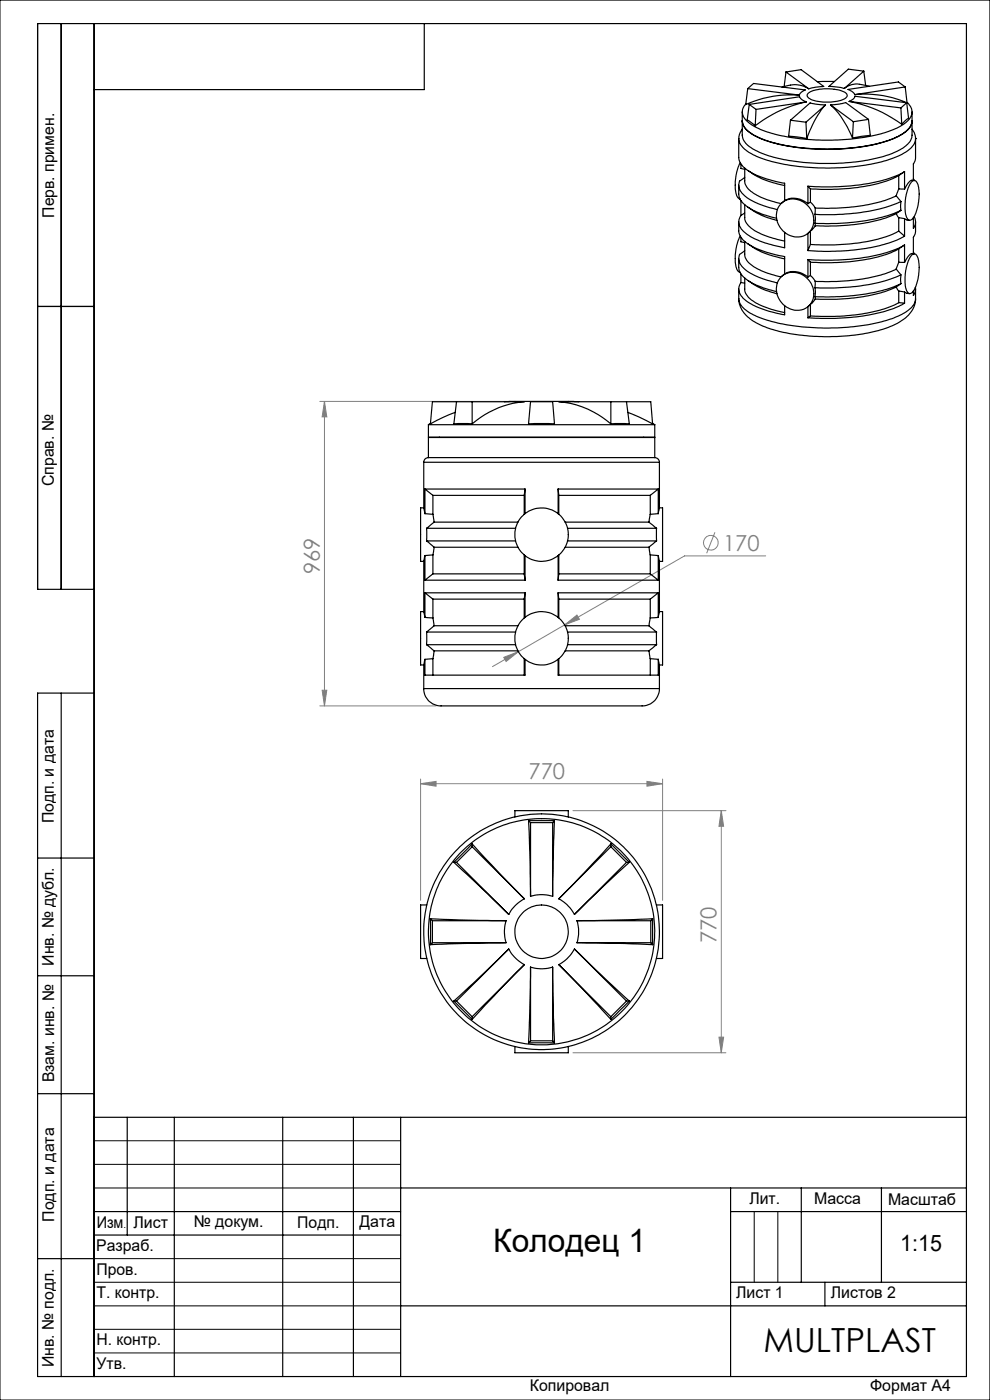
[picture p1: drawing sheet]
<svg xmlns="http://www.w3.org/2000/svg" width="210mm" height="297mm" viewBox="0 0 210 297" stroke-linecap="round" stroke-linejoin="round" font-family="sans-serif">
<g fill="none" stroke="#808080" stroke-width=".21">
<path d="M67.8 85.2h40.4M68.8 85.2v64.6M68.8 85.2l.5 3.2h-1zM151.7 112.9l-1.8 4.5M162.4 117.9h-17.2l-25.4 14.7M106.9 139.4l3.1-1.1-2.6 2zM110 138.3l-5.5 3.1M119.8 132.6l2.6-2.1 .5 .9zM119.8 132.6l-9.8 5.7M67.8 149.8h24.7M68.3 146.4h1l-.5 3.4zM89.2 166.3l3.3-.5v1z"/>
<path d="M89.2 165.3v25.7M89.2 166.3h51.3M121.5 172h32.5M137.2 165.8l3.3 .5-3.3 .5zM140.5 165.3v25.7M153 172v51.3M153 172l.5 3.3h-1zM121.5 223.3h32.5M152.5 220h1l-.5 3.3z"/>
<circle cx="150.8" cy="115.1" r="1.55"/>
</g>
<path d="M0 0h210v297h-210zM20 242h65M20 247h65M20 252h65M160 257v15M165 257v15M20 267h65M20 272h65M20 277h65M20 282h65M20 287h65" fill="none" stroke="#000" stroke-width=".21"/>
<g fill="none" stroke="#000" stroke-width=".25">
<path d="M13 5v120M20 5v287M90 5v14h-70M8 65h12M20 125h-12v-120h197v287h-197v-145h12M13 147v145M8 182h12M8 207h12M8 232h12M20 237h185M27 237v25M37 237v55"/>
<path d="M60 237v55M75 237v55M85 237v55M20 257h65M85 252h120M155 252v40M155 257h50M170 252v20M187 252v20M8 267h12M20 262h65M85 277h120"/>
<path d="M155 272h50M175 272v5"/>
</g>
<g fill="#808080">
<path d="M137.2 165.8l3.3 .5-3.3 .5zM89.2 166.3l3.3-.5v1z"/>
<path d="M106.9 139.4l.5 .9 2.6-2zM119.8 132.6l3.1-1.2-.5-.9z"/>
<path d="M68.3 146.4h1l-.5 3.4zM68.8 85.2l.5 3.2h-1z"/>
<path d="M153 172l.5 3.3h-1zM152.5 220h1l-.5 3.3z"/>
</g>
<g fill="none" stroke="#000" stroke-width=".25">
<path d="M158.6 18.8l-.4 3.4a23.4 23.4 0 0 1 11.4-2M158.6 18.8l1.2-1.1 11 1.4-.8 .4-.4 .7M158.6 18.8l11 1.4M165.9 18.5a6.1 6.1 0 0 1 5.7 .3M166.7 15.3l3.2-.5 4.8 3.5-1.8 .2-1.3 .3M166.7 15.3l4.9 3.5M166.7 15.3l-.4 3M171.3 19.9a6.7 6.7 0 0 1 4.9-1 4.8 4.8 0 0 1 3.4 1.1l.1 .3a2.33 2.33 0 0 1-2.1 1.2 9.4 9.4 0 0 1-6-.7l-.2-.2a.51 .51 0 0 1-.1-.7zM177 17.3h-3.6M183.2 15.1l-3.2-.4-4.2 3.6 2.5 .3 .8 .2M183.2 15.1l.4 3M183.2 15.1l-4.1 3.7"/>
<path d="M184.4 18.3a6.7 6.7 0 0 0-4.2-.2l-1.1 .7M192 18.4l.4 3.4a22.4 22.4 0 0 0-11.1-1.7M192 18.4l-1.4-1-10.7 1.6 1 .5 .4 .6M192 18.4l-10.7 1.7M156.7 29.4v4a4.6 4.6 0 0 0 3 3.4 24.6 24.6 0 0 0 6.7 2.1v3.7a4.3 4.3 0 0 1 5 .6M156.7 39.3v1.9a4.3 4.3 0 0 0 2.8 3.2l2.5 1.1 2.7 .8M156.7 29.4a4.5 4.5 0 0 0 3.1 3.4 40.7 40.7 0 0 0 18.4 2.8 31.7 31.7 0 0 0 13.9-3.3 3.7 3.7 0 0 0 2.1-2.9M157 34.5a9.5 9.5 0 0 0-.5 7.3l.5 .4M157.2 34.8v.9l.8 .2M157.4 27.4l-.6 1.1-.1 .9M157.4 25.7a4.1 4.1 0 0 0 2.9 3.2 32.2 32.2 0 0 0 13.4 2.7 38.2 38.2 0 0 0 16.9-2.7 4.3 4.3 0 0 0 2.9-3.3v3.1a3.9 3.9 0 0 1-2.6 3.1 32.8 32.8 0 0 1-13.2 2.8 40.8 40.8 0 0 1-16.8-2.4 5.2 5.2 0 0 1-3.4-3.1zM157.4 23.7v1.9a3.7 3.7 0 0 0 2.3 2.9 33.1 33.1 0 0 0 15.2 3.1 37.6 37.6 0 0 0 15.7-2.7 4.5 4.5 0 0 0 2.9-3.3v-1.9"/>
<path d="M158 35.7v2.6a3.5 3.5 0 0 0 2.3 2.9l2.6 1.2 2.8 .8M158 37.6a1.95 1.95 0 0 0-.6 3.4 14.1 14.1 0 0 0 7.5 3.4M158.6 36.2l1.2 .7a18.5 18.5 0 0 0 6.6 2.4M158.9 22.2l-.4 3.2 1.7 1.3M158.9 22.2l1.5 1M160.4 23.2l-.2 3.5M167.7 25.5l-.4 3.4 3.8 .5M167.7 25.5l3.3 .4M171 25.9l.1 3.5M171 21.6a26.8 26.8 0 0 0-10.8 5.1M171 21.6l-1-.5-.4-.6-10.7 1.7M171 21.6l-10.6 1.6"/>
<path d="M171.4 39.5v3.7M171.4 39.5l.5 .6M175.1 22.3a20.8 20.8 0 0 0-4 7.1M175.1 22.3l-3.3-.5-4.1 3.7M175.1 22.3l-4.1 3.6M176.2 22.3a19.9 19.9 0 0 1 4.6 7M176.2 22.3l1.8-.2 1.4-.3 4.8 3.5M176.2 22.3l4.8 3.5M180.1 21.5a27.5 27.5 0 0 1 11.2 4.8M180.1 21.5l.8-.4 .5-.7 10.9 1.4M180.1 21.5l11 1.4M181 25.8l-.2 3.5"/>
<path d="M184.2 25.3l.4 3.4-3.8 .6M184.2 25.3l-3.2 .5M190.6 37.2a33.1 33.1 0 0 1-15.3 3l-3.4-.1M190.6 37.2v2.9M191.1 22.9l.2 3.4M191.9 36.4a30.2 30.2 0 0 1-13.1 3.1l-4.6 .1-2.8-.1M191.9 36.4v3.7M191.9 36.4l-1.3 .8M192.3 21.8l.4 3.3-1.4 1.2M192.3 21.8l-1.2 1.1M192.4 21.7a2.53 2.53 0 0 1-.2 4.3 22.2 22.2 0 0 1-10.7 3.4 44.8 44.8 0 0 1-19.9-1.8 6.6 6.6 0 0 1-4-3.3l-.1-.1a2.39 2.39 0 0 1 .7-2.2M193.3 38.7a.74 .74 0 0 1 .8-.4 .74 .74 0 0 1 .6 .7 9.7 9.7 0 0 1-1.2 7.5l-.3 .2a.99 .99 0 0 1-1.1-1.2 10 10 0 0 1 1.2-6.8z"/>
<path d="M193.5 27.4l.4 .7 .3 1.3M193.7 37.9l.3 .4M194 38.3a1.22 1.22 0 0 0-1.6 .9l-.5 .9M194.2 29.4h.1M194.2 29.4v4.2l-.5 1.2v3.5M156.7 47.1v1.9a4.6 4.6 0 0 0 3 3.4 24.6 24.6 0 0 0 6.7 2v3.7M156.7 54.9v1.8a4.3 4.3 0 0 0 2.8 3.3l2.5 1.1 2.7 .8M157 50.1a9.5 9.5 0 0 0-.5 7.3l.5 .3M157.2 45.7a2.59 2.59 0 0 0 1 3.8 19.1 19.1 0 0 0 8.2 3.1v-3.3M157.2 59.9a2.54 2.54 0 0 0 .7 3.6 18.4 18.4 0 0 0 8.5 3.3v-2M157.2 50.3v1l.8 .2M157.2 42.5v3.2"/>
<path d="M157.2 58.1v1.8M157.2 59.9l.8 .2M158 43.4v2.7a4.1 4.1 0 0 0 2.7 3.2l2.5 1 3.2 .8M158 51.2v2.7a3.5 3.5 0 0 0 2.3 2.9l2.6 1.2 2.8 .7M158 53.2a1.94 1.94 0 0 0-.6 3.3 14.1 14.1 0 0 0 7.5 3.5M158 59v2.3a3.9 3.9 0 0 0 2.4 3 22.7 22.7 0 0 0 6 2M158 45.2l-.8 .5M158.6 44l2.9 1.6 3.3 1.1M158.6 51.7l1.2 .8a18.5 18.5 0 0 0 6.6 2.4M158.6 59.5l2.9 1.7 3.3 1.1M165.6 43.3a4.2 4.2 0 0 1 6.8 2.1 3.6 3.6 0 0 1-1.4 4.3 3.6 3.6 0 0 1-4.5-.3 4.3 4.3 0 0 1-.9-6.1zM165.6 58.9a4.2 4.2 0 0 1 6.8 2.1 3.6 3.6 0 0 1-1.4 4.3 3.6 3.6 0 0 1-4.5-.4 4.3 4.3 0 0 1-.9-6z"/>
<path d="M166.4 58.1a4.3 4.3 0 0 1 5 .7M166.4 42.5l-.6 .6M166.4 58.1l-.6 .5M171.4 49.5v3.7M171.4 55.1v3.7M171.4 55.1l.5 .5M171.9 42.9l1 1.2M171.9 42.9l-.5 .3M171.9 58.5l1 1.2M171.9 58.5l-.5 .3M171.9 40.1v2.8M171.9 49v2.9"/>
<path d="M171.9 55.6v2.9M171.9 51.9l-.5 1.3M172.9 45.5v1.9M172.9 47.4v.5M172.9 44.1v1.4M172.9 47.9l-1.4 1.5M172.9 59.7v1.3M190.1 41.6a37.3 37.3 0 0 1-16.6 2.6l-.6-.1M190.1 41.6l1 1.2M190.1 45.3a33.9 33.9 0 0 1-14.4 2.7l-2.8-.1M190.1 45.3l.5 .9M190.1 57.1a33.9 33.9 0 0 1-14.4 2.7l-2.8-.1"/>
<path d="M190.1 57.1l1 1.2M190.6 40.1l-.5 1.5M190.6 49a33.1 33.1 0 0 1-15.3 3l-3.4-.1M190.6 52.8a33.1 33.1 0 0 1-15.3 2.9l-3.4-.1M190.6 55.6l-.5 1.5M190.6 46.2l1.3 .2M190.6 40.1h1.3M190.6 55.6l1.3 .1M190.6 46.2v2.8M190.6 52.8v2.8M190.6 49l1.3 1.1M191.1 42.8a40.2 40.2 0 0 1-17.7 2.7h-.5"/>
<path d="M191.1 42.8v1.8M191.1 44.6a38.8 38.8 0 0 1-17.1 2.8h-1.1M191.1 44.6l-1 .7M191.1 58.3a40.2 40.2 0 0 1-17.7 2.8l-.5-.1M191.1 58.3v1.9M191.9 52a30.2 30.2 0 0 1-13.1 3.1l-4.6 .1-2.8-.1M191.9 50.1a31.8 31.8 0 0 1-14.2 3.2h-2.9l-3.4-.1M191.9 46.4l1 .3M191.9 46.4v3.7M191.9 52v3.7M191.9 52l-1.3 .8M193.4 54.1l.5-.3a1.82 1.82 0 0 1 1 2 9.3 9.3 0 0 1-1.4 6.3l-.3 .1a.99 .99 0 0 1-1.1-1.1 9.7 9.7 0 0 1 1.3-7z"/>
<path d="M193.7 53.5l.3 .3M193.9 46l.2 .5a2.21 2.21 0 0 1-.4 1.9v-2.2M194 53.8a1.28 1.28 0 0 0-1.6 .9l-.5 1M194.2 47.1v2.1l-.5 1.1v3.5M156.7 63.4a6.2 6.2 0 0 0 4.1 5.3 34.5 34.5 0 0 0 15.6 2.7 31.8 31.8 0 0 0 14.3-3 6 6 0 0 0 3.5-5M156.7 63.4a4.8 4.8 0 0 0 3.4 3.5 40.6 40.6 0 0 0 17.5 2.7 36.1 36.1 0 0 0 13.7-2.9 4.9 4.9 0 0 0 2.9-3.1v-.2M156.7 61.3v2.1M171.4 65.1v2.3M171.9 64.6v2.4M171.9 67l-.5 .4M172.9 61v1.9M172.9 62.9v.6"/>
<path d="M172.9 63.5l-1.4 1.5M190.1 60.9a33.3 33.3 0 0 1-14.4 2.6h-2.8M190.1 60.9l.5 .8M190.6 64.2a32.1 32.1 0 0 1-14.2 2.9l-4.5-.1M190.6 61.7l1.3 .2M190.6 61.7v2.5M190.6 64.2l1.3 .1M191.1 60.2a38.8 38.8 0 0 1-17.1 2.8l-1.1-.1M191.1 60.2l-1 .7M191.9 64.3a30.2 30.2 0 0 1-13.1 3.1l-4.6 .2-2.8-.2M191.9 61.9l1 .4M191.9 61.9v2.4"/>
<path d="M194.2 61l-.1 .9-.4 .8v-1M194.2 61.3v2.1M89.9 98.1h50M89.9 98.1v9.7M90.9 97.1a.96 .96 0 0 0-1 1M90.9 97.1h48M90.9 97.1v-4.3h48v4.3M90.9 90.1v2.6h48v-2.6M90.9 90.1h48M91.3 89.8l-.4 .3M93.2 92.7v.1M96.6 87.5l-2.7 1.1-2.6 1.3 .4-4.7h19.5a19 19 0 0 0-11 4.7"/>
<path d="M96.8 85.2l-.5 4.7h3.9M100.2 85.2v4.7M107 85.2h15.8M112.5 85.2h4.7l.4 4.7h-5.5zM129.6 85.2v4.7M132.9 85.2l.6 4.7h-3.9M133.2 87.5l2.4 1 2.8 1.4-.4-4.7h-19.5a19 19 0 0 1 11.1 4.7M136.6 92.7v.1M138.4 89.8l.5 .3M138.9 97.1a.96 .96 0 0 1 1 1M139.9 98.1v9.7M89.9 107.8l.2 1.2"/>
<path d="M89.9 107.7h-.7v11.4h.7M89.9 119.1v10.6M90.1 117.9l-.2 1.2M90.1 103.7h21.3M90.1 109l1.7 .1M90.1 103.7v5.3M90.1 117.9v5.2M90.1 103.7l1.7 1.4M90.5 114.8h18.9M90.5 112.1v2.7M90.5 112.1h18.9M90.5 114.8l1.6 1.3"/>
<path d="M91.8 105.1h19.4M91.8 109.1l.3 1.7M91.8 117.7l-1.7 .2M91.8 105.1v4M91.8 117.7v4M92.1 116.1h17.8M92.1 110.8l-1.6 1.3M92.1 110.8h17.8M92.1 116.1l-.3 1.6M111.2 105.1v4M111.2 117.7v4M111.4 103.7v5.3"/>
<path d="M111.4 117.9v5.2M111.4 103.7l-.2 1.4M118.4 103.7h21.2M118.4 103.7v5.3M118.4 117.9v5.2M118.4 103.7l.1 1.4M118.5 105.1h19.4M118.5 105.1v4M118.5 117.7v4M119.9 110.8h17.8M119.9 116.1h17.8M120.4 112.1h18.9"/>
<path d="M120.4 114.8h18.9M137.7 110.8l1.6 1.3M137.7 116.1l.2 1.6M137.9 109.1l-.2 1.7M137.9 117.7l1.7 .2M137.9 105.1v4M137.9 117.7v4M139.3 112.1v2.7M139.3 114.8l-1.6 1.3M139.6 117.9l.3 1.2M139.6 109l-1.7 .1M139.6 103.7v5.3"/>
<path d="M139.6 117.9v5.2M139.6 103.7l-1.7 1.4M139.9 107.8l-.3 1.2M139.9 107.7h.6v11.4h-.6M139.9 119.1v10.6M89.9 129.7l.2 1.3M89.9 129.7h-.7v11.4h.7M90.1 125.8h21.3M90.1 123.1h21.3M90.1 139.9l-.2 1.2M90.1 139.9v3.3h21.3v-3.3M90.1 131l1.7 .1"/>
<path d="M90.1 125.8v5.2M90.1 125.8l1.7 1.3M90.5 136.8h18.9M90.5 134.1v2.7M90.5 134.1h18.9M90.5 136.8l1.6 1.3M91.8 127.1h19.4M91.8 121.7h19.4M91.8 131.1l.3 1.6M91.8 139.7l-1.7 .2M91.8 121.7l-1.7 1.4M91.8 127.1v4"/>
<path d="M91.8 139.7v3.5M92.1 138.1h17.8M92.1 132.7l-1.6 1.4M92.1 132.7h17.8M92.1 138.1l-.3 1.6M111.2 127.1v4M111.2 139.7v3.5M111.2 121.7l.2 1.4M111.4 125.8v5.2M111.4 125.8l-.2 1.3M118.4 125.8h21.2M118.4 123.1h21.2"/>
<path d="M118.4 139.9v3.3h21.2v-3.3M118.4 125.8v5.2M118.4 125.8l.1 1.3M118.5 127.1h19.4M118.5 121.7h19.4M118.5 127.1v4M118.5 139.7v3.5M118.5 121.7l-.1 1.4M119.9 132.7h17.8M119.9 138.1h17.8M120.4 134.1h18.9M120.4 136.8h18.9"/>
<path d="M137.7 132.7l1.6 1.4M137.7 138.1l.2 1.6M137.9 131.1l-.2 1.6M137.9 139.7l1.7 .2M137.9 121.7l1.7 1.4M137.9 127.1v4M137.9 139.7v3.5M139.3 134.1v2.7M139.3 136.8l-1.6 1.3M139.6 139.9l.3 1.2M139.6 131l-1.7 .1M139.6 125.8v5.2"/>
<path d="M139.6 125.8l-1.7 1.3M139.9 129.7l-.3 1.3M139.9 129.7h.6v11.4h-.6M89.9 146.1a3.9 3.9 0 0 0 4.8 3.7h40.2a4.3 4.3 0 0 0 4.8-2.5l.2-1.2M89.9 146.1h50M89.9 141.1v5M139.9 141.1v5M100.2 179l11 11.7M100.2 179l-3.9 3.9M100.2 179v.6M100.2 179.6l11 11.1M100.2 179.6l-3.4 3.3"/>
<path d="M109.2 173.3v-1.3h11.3v1.3M112.1 174.1h5.5M112.1 174.1l.4 16M112.1 174.1l.4 .4M112.5 174.5v15.6M112.5 174.5h4.7M117.2 174.5v15.6M117.6 174.1l-.4 16M117.6 174.1l-.4 .4M129.6 179l3.9 3.9M129.6 179l-11.1 11.7M129.6 179v.6"/>
<path d="M129.6 179.6l-11.1 11.1M129.6 179.6l3.3 3.3M90.5 192h-1.3v11.3h1.3M91.3 194.9l16.1 .4M91.3 194.9v5.5M91.3 194.9l.4 .4M91.7 195.3h15.7M91.7 200h15.7M91.7 200l-.4 .4M91.7 195.3v4.7M96.3 182.9l11.6 11.1M96.3 182.9h.5"/>
<path d="M96.8 182.9l11.1 11.1M107.4 200l-16.1 .4M107.4 195.3a7.8 7.8 0 0 0 0 4.7M111.2 190.7a8 8 0 0 0-3.3 3.3M112.5 190.1a7.9 7.9 0 0 1 4.7 0M118.5 190.7a8 8 0 0 1 3.3 3.3M122.4 200l16 .4M122.4 195.3a7.8 7.8 0 0 1 0 4.7M122.4 195.3h15.6M122.4 200h15.6M132.9 182.9h.6M132.9 182.9l-11.1 11.1"/>
<path d="M133.5 182.9l-11.7 11.1M138 200l.4 .4M138 195.3v4.7M138.4 194.9v5.5M138.4 194.9l-16 .4M138.4 194.9l-.4 .4M139.2 192h1.3v11.3h-1.3M96.3 212.4l3.9 3.8M96.3 212.4h.5M96.8 212.4l3.4 3.3M100.2 215.7v.5M107.9 201.3a8 8 0 0 0 3.3 3.3"/>
<path d="M107.9 201.3l-11.6 11.1M107.9 201.3l-11.1 11.1M111.2 204.6l-11 11.6M111.2 204.6l-11 11.1M112.5 205.2l-.4 16M112.5 205.2a7.9 7.9 0 0 0 4.7 0M112.5 205.2v15.6M117.2 205.2l.4 16M117.2 205.2v15.6M118.5 204.6l11.1 11.6M118.5 204.6l11.1 11.1M121.8 201.3l11.7 11.1"/>
<path d="M121.8 201.3a8.6 8.6 0 0 1-3.3 3.3M121.8 201.3l11.1 11.1M129.6 215.7v.5M132.9 212.4h.6M132.9 212.4l-3.3 3.3M133.5 212.4l-3.9 3.8M109.2 222v1.3h11.3v-1.3M112.1 221.2h5.5M112.5 220.8l-.4 .4M112.5 220.8h4.7M117.2 220.8l.4 .4"/>
<circle cx="114.9" cy="113.4" r="5.7"/>
<circle cx="114.9" cy="135.4" r="5.7"/>
<circle cx="114.9" cy="197.6" r="5.7"/>
<circle cx="114.9" cy="197.7" r="25"/>
<circle cx="114.9" cy="197.7" r="24"/>
</g>
<text font-size="7.1" x="162" y="286.9">MULTPLAST</text>
<text font-size="6.9" x="104.6" y="265.6">Колодец 1</text>
<text font-size="4.8" x="191" y="265.3">1:15</text>
<g font-size="4.7" fill="#808080">
<text x="153.4" y="116.8">170</text>
<text x="67.8" y="121.8" transform="rotate(-90 67.8 121.8)">969</text>
<text x="112.1" y="165.2">770</text>
<text x="152" y="200.1" transform="rotate(-90 152 200.1)">770</text>
</g>
<g font-size="3.4">
<text x="11.5" y="46.2" transform="rotate(-90 11.5 46.2)">Перв. примен.</text>
<text x="11.4" y="103.2" transform="rotate(-90 11.4 103.2)">Справ. №</text>
<text x="11.4" y="174.7" transform="rotate(-90 11.4 174.7)">Подп. и дата</text>
<text x="11.5" y="204.9" transform="rotate(-90 11.5 204.9)">Инв. № дубл.</text>
<text x="11.5" y="229.6" transform="rotate(-90 11.5 229.6)">Взам. инв. №</text>
<text x="159" y="255.5">Лит.</text>
<text x="172.7" y="255.5">Масса</text>
<text x="188.4" y="255.6">Масштаб</text>
<text x="11.5" y="259.2" transform="rotate(-90 11.5 259.2)">Подп. и дата</text>
<text x="20.5" y="260.4">Изм</text>
<text x="28.3" y="260.4">Лист</text>
<text x="41.1" y="260.4">№ докум.</text>
<text x="63.1" y="260.4">Подп.</text>
<text x="76.2" y="260.4">Дата</text>
<text x="20.4" y="265.4">Разраб.</text>
<text x="20.5" y="275.4">Т. контр.</text>
<text x="20.5" y="270.4">Пров.</text>
<text x="156.2" y="275.4">Лист 1</text>
<text x="176.2" y="275.4">Листов 2</text>
<text x="20.5" y="285.4">Н. контр.</text>
<text x="11.4" y="290" transform="rotate(-90 11.4 290)">Инв. № подл.</text>
<text x="20.5" y="290.4">Утв.</text>
<text x="112.4" y="295">Копировал</text>
<text x="184.6" y="295">Формат А4</text>
</g>
<text font-size="2.1" x="26.2" y="260.4">.</text>
</svg>
